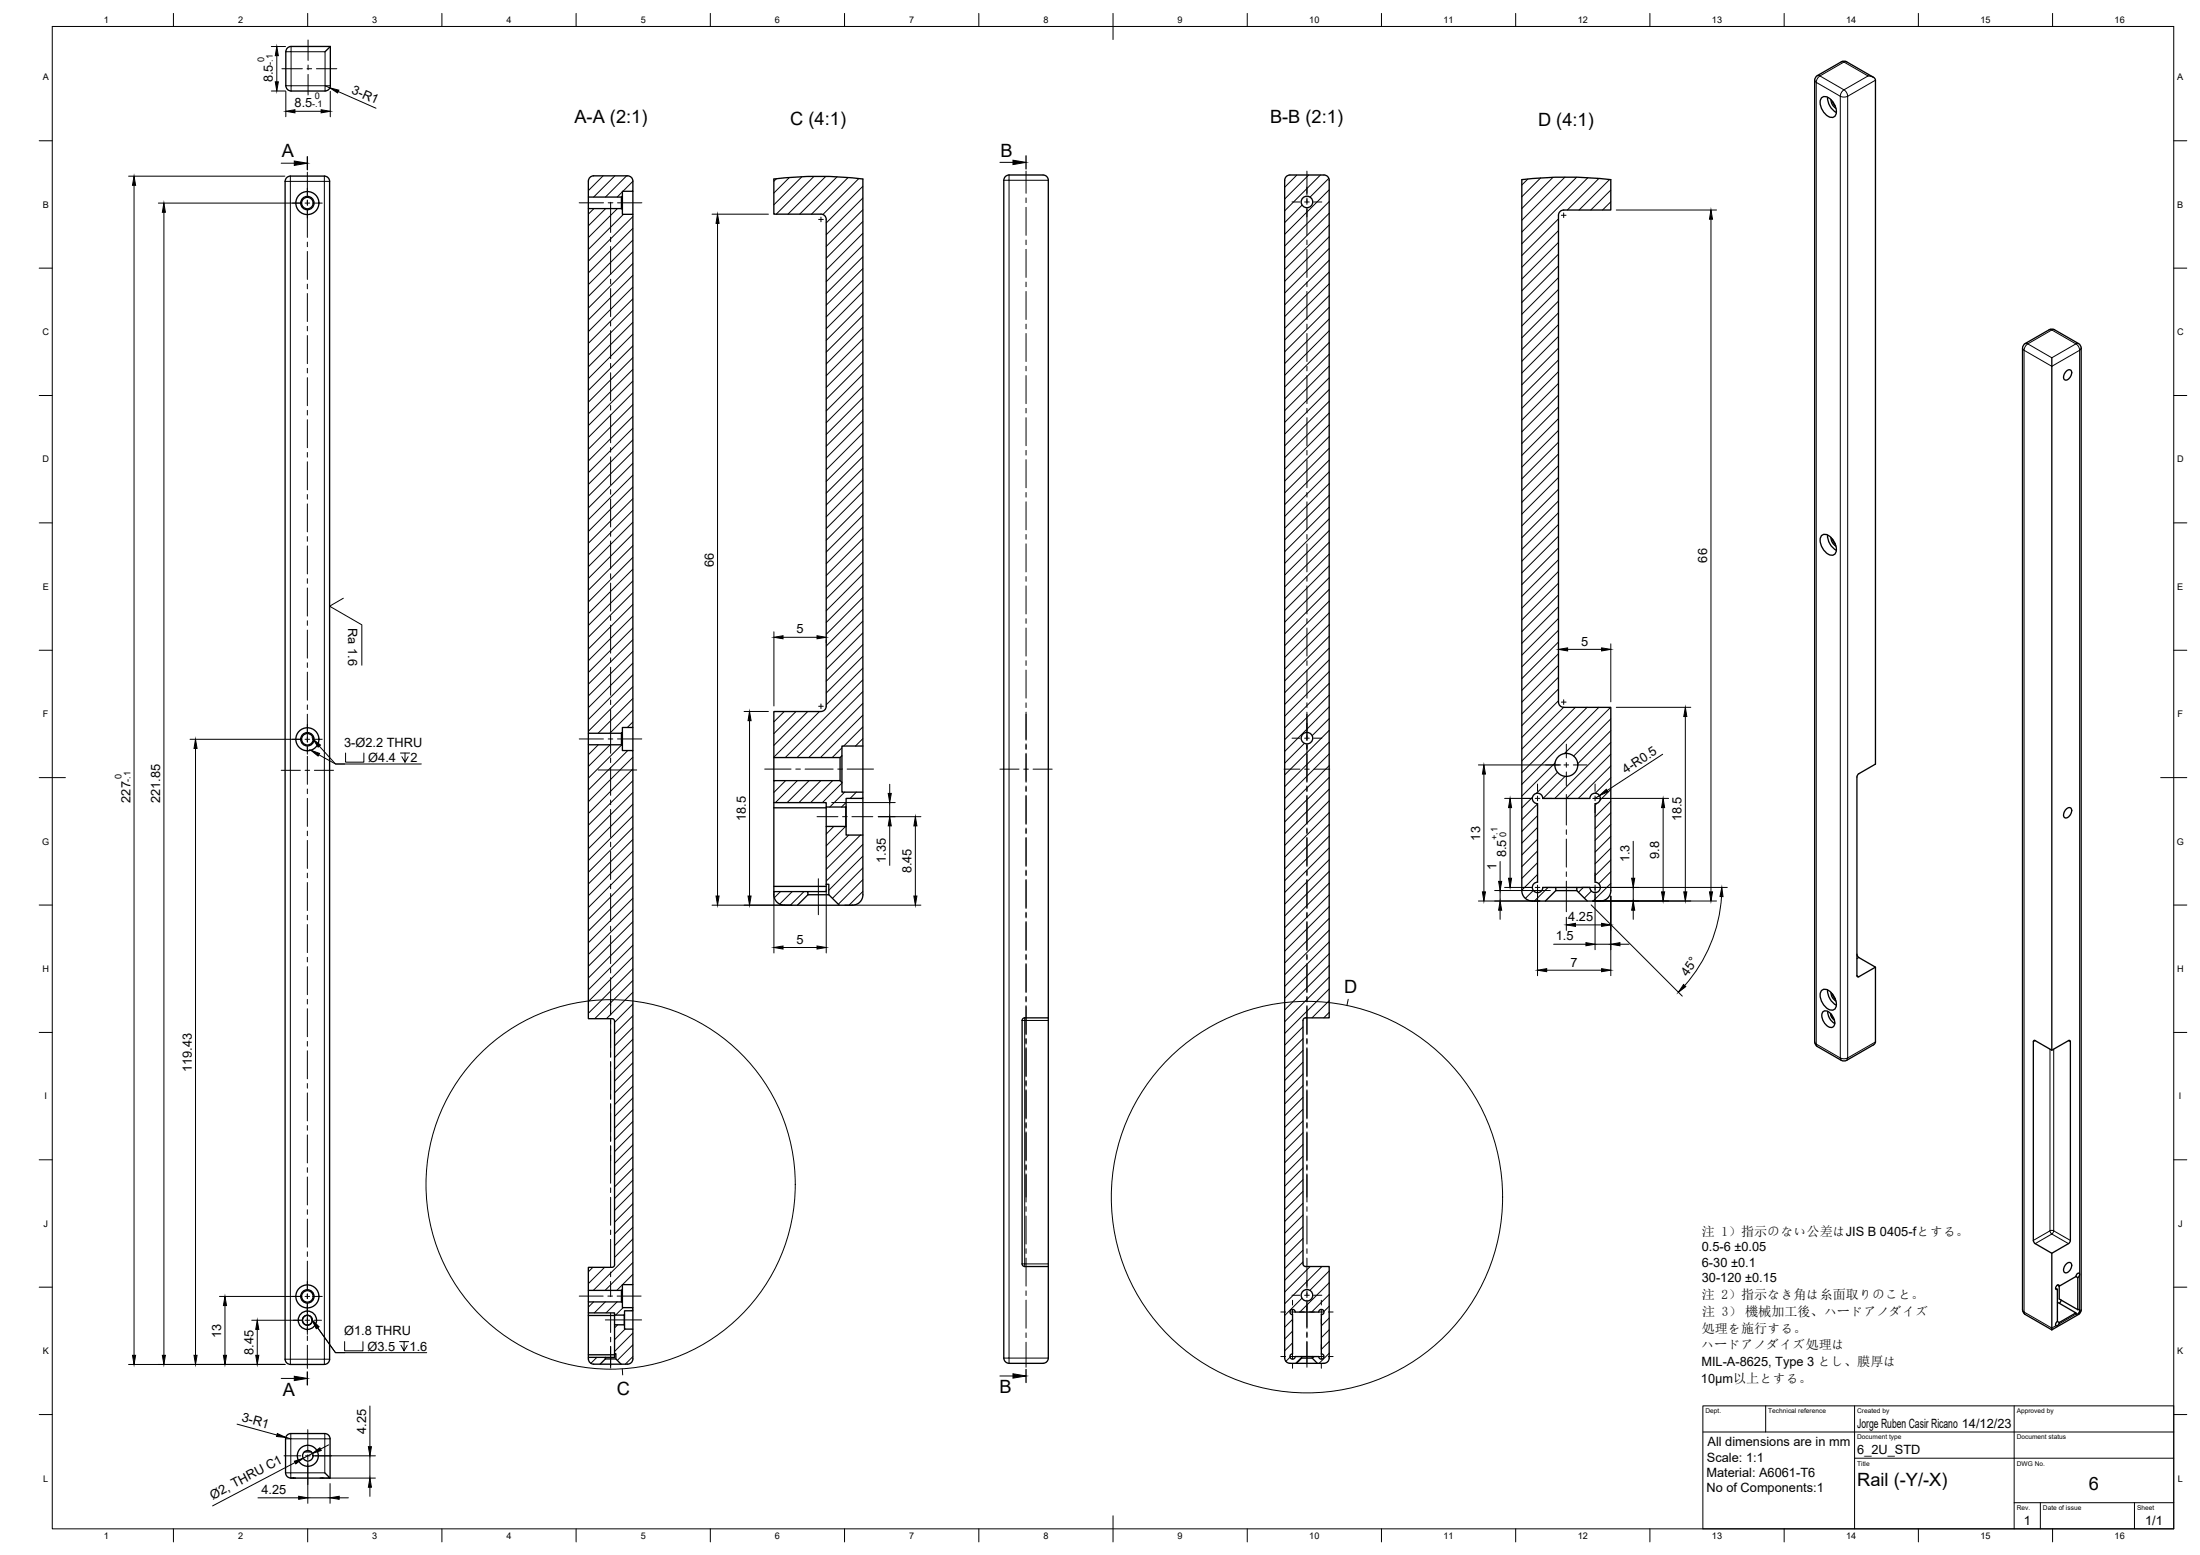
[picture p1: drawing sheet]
<svg xmlns="http://www.w3.org/2000/svg" width="841mm" height="594mm" viewBox="0 0 841 594" stroke-linecap="round" stroke-linejoin="round" font-family="sans-serif">
<!-- layer: Visible -->
<g fill="none" stroke="#000" stroke-width=".51">
<path d="M109.9 18.3l1.4-.5h15v14.9l-.6 1.5-1.4 .6-13-.1-1.4-.5-.6-1.4v-13zM126.3 17.8l-2 2M696.3 37.4a2.99 2.99 0 0 1 4.4 1.5 4.9 4.9 0 0 1 .8 5.5 2.99 2.99 0 0 1-4.3-1.5 4.9 4.9 0 0 1-.9-5.5zM698.6 37.2a6.7 6.7 0 0 0 3.4 5.8M699.9 38.1a3.9 3.9 0 0 0 2 3.3M700.5 38.7l1.1 1.9M714.1 29l1.5 .2a1.74 1.74 0 0 1 1.4 1.4v261.3l-6.4 3.7-.7 1.2v76l.4 .5 6.7-3.8-6.4-3.7-.7-1.2M716.1 29.5l-10.2-5.9-1.2-.2-10 5.5-.6 .6-.4 1.1v367.5l.2 .8 .8 .9 9.6 5.5 1.6-.2 10.2-5.9 .8-.8 .1-28.9M109 69.3v450M111 67.3h13M111 67.3l-1.4 .6-.6 1.4M124 67.3l1.4 .6 .6 1.4v450l-.6 1.4-1.4 .6"/>
<path d="M224.9 79.7h12.7l.3 .3v1.9h4v196h-4v1.9l-.3 .3h-12.7zM224.9 69.2v6.1h12.7M224.9 75.3v4.4M226.9 67.2h13M226.9 67.2l-1.4 .6-.6 1.4M237.6 75.3v4.4M237.9 74.9v5.1M239.9 67.2l1 .2 1 1.2v4.5h-4v1.8l-.3 .4M241.9 73.1v8.8M295.8 68.4v13.4l18.6 .1 1.2 .9 .2 1v186l-.5 1.4-1.5 .6h-18v17.6h25.3l.8-.7v-3.7h8M329.9 68.4v273.4M329.9 68.4a141.4 141.4 0 0 0-34 0"/>
<path d="M595.8 82.2v186l.6 1.4 1.4 .6h18v70a4 4 0 0 1-4 4h-5l-4-4v-1.2h5M595.8 82.2l.6-1.4 1.4-.6h18v-11.6a149.7 149.7 0 0 0-34 0v271.6a4 4 0 0 0 4 4h5l4-4v-1.2h-5M774.2 131.3l10-5.6 1.2 .3 9.2 5.3M774.2 131.3l-.6 .5-.4 1.2v367.4l.4 1.2 .6 .6 10.2 5.9M784.4 136.7v264.5M794.6 131.3l.8 .9 .2 .8v367.4l-.4 1.2-.6 .6-10.2 5.9M790 141.7a1.11 1.11 0 0 1 1.5-.4 1.11 1.11 0 0 1 .4 1.6 2.44 2.44 0 0 1-2.6 2.2 2.44 2.44 0 0 1 .7-3.4zM696.3 204.6a2.99 2.99 0 0 1 4.4 1.6 4.9 4.9 0 0 1 .8 5.4 2.99 2.99 0 0 1-4.3-1.5 4.9 4.9 0 0 1-.9-5.5zM698.6 204.4a6.7 6.7 0 0 0 3.4 5.8M699.9 205.3a3.9 3.9 0 0 0 2 3.3M700.5 206l1.1 1.9M237.9 279.8v5.1"/>
<path d="M241.9 277.9v8.8M224.9 284.5h12.7l.3 .4v1.8h4v204.1h-4v1.8l-.3 .4h-12.7v-8.8h9a.97 .97 0 0 0 1-1v-93a.97 .97 0 0 0-1-1h-9zM224.9 280.1v4.4M237.6 280.1v4.4M295.8 289.4v8.8M321.1 289.4v8.8M321.9 288.7v10.2M295.8 306.6v34M295.8 308.6h20M315.8 308.3v7.4M323.3 308.3v7.4M323.4 308.2v7.6"/>
<path d="M329.9 319h-6.5l-.1-3.3h-7.5v22.1M329.9 305h-6.5l-.1 3.3M329.9 302.6h-8v-3.7l-.8-.7h-25.3v8.4h20v1.7h7.5M790 309a1.11 1.11 0 0 1 1.5-.4 1.11 1.11 0 0 1 .4 1.5 2.44 2.44 0 0 1-2.6 2.3 2.44 2.44 0 0 1 .7-3.4zM295.8 338.6h20M315.8 337.8h1v4l4 4h5.1M315.8 337.8v2.8h-7M587.8 337.1v-30.1a2 2 0 0 1-2-2 2 2 0 0 1 2-2 2 2 0 0 1 2 2h18a2 2 0 0 1 2-2 2 2 0 0 1 2 2 2 2 0 0 1-2 2v30.1M587.8 337a2 2 0 0 0-2 2 2 2 0 0 0 2 2 2 2 0 0 0 2-2M594.8 339h8M609.8 337a2 2 0 0 1 2 2 2 2 0 0 1-2 2 2 2 0 0 1-2-2M304.8 345.8h16"/>
<path d="M308.8 341.8v-1.2h-13a4.2 4.2 0 0 0 4 5.2M308.8 341.8l-4 4h-5M308.8 341.8h8M329.9 341.8a4 4 0 0 1-4 4M590.8 344.2h16M594.8 340.2h8M696.3 378.4a2.99 2.99 0 0 1 4.4 1.6 4.9 4.9 0 0 1 .8 5.4 2.99 2.99 0 0 1-4.3-1.5 4.9 4.9 0 0 1-.9-5.5zM698.6 378.2a6.7 6.7 0 0 0 3.4 5.8M699.9 379.1a3.9 3.9 0 0 0 2 3.3M700.5 379.8l1.1 1.9M400.7 388.9v-320l-.2-1.1-1.2-.9h-13.5l-1.5 .5-.6 1.5 .1 449.9 .2 1.1 .7 .7 1 .3 13-.1 1.1-.2 .7-.7 .2-1.1v-34.9M400.7 388.9v95"/>
<path d="M400.7 388.9l-9-.1a1.01 1.01 0 0 0-1 1.1v93a1.01 1.01 0 0 0 1 1h9M499.1 388.9h9v-320l-.6-1.5-1.4-.5h-13l-1.4 .5-.6 1.5 .1 450.5 .5 .9 .9 .5 3 .1 2-2v-.6h-2.5a1 1 0 0 1-1 .9 1 1 0 0 1-1-1 1 1 0 0 1 1-1v-14.9a1.01 1.01 0 0 1-1-1.1 1.01 1.01 0 0 1 1-1 1.01 1.01 0 0 1 1 1.1h9a1.01 1.01 0 0 1 1-1.1 1.01 1.01 0 0 1 1 1 1.01 1.01 0 0 1-1 1.1v15a1 1 0 0 1 1 1 1 1 0 0 1-1 1 1 1 0 0 1-1-1.1l-2.5 .1M499.1 388.8a1.01 1.01 0 0 0-1 1.1v93a1.01 1.01 0 0 0 1 1M697 386.5a3 3 0 0 1 3.8 2.2l.5 1.4a1.72 1.72 0 0 1-.6 2.3 1.72 1.72 0 0 1-2.4-.6 4.3 4.3 0 0 1-1.3-5.3zM698.7 386.4a5.4 5.4 0 0 0 2.7 4.6M699.8 387.2a2.96 2.96 0 0 0 1.4 2.4M699.9 387.3l.3 1 1 1.2M777.5 397.5l6.9 3.7 6.4-3.7h.5l.2 .5v75.9l-.7 1.2-6.4 3.7-6.4-3.7-.7-1.2v-75.9zM784.4 478.8v29.3M224.9 497.4h12.7l.3 .3v1.9h4v1.2h-3.2v1.6h-3.8v-.8h-10zM224.9 493v4.4M237.6 493v4.4"/>
<path d="M237.9 492.6v5.1M241.9 490.8v8.8M499.1 483.9h9v35.5l-.6 .9-.8 .5-3.1 .1-2-2v-.6M785.8 492.2l.7 .4M786.5 497.5l7.1 4.1-6.4 3.7-.7-.5M786.5 492.6v12.2M786.5 491l.7 .4M787.2 491.4v4.9l7.1 4.1M787.2 491.4v-.3a.94 .94 0 0 0-1.2 .4 .94 .94 0 0 0 .2 1.2l.3-.1M787.9 496.7l-.7 1.2M790 482.8a1.11 1.11 0 0 1 1.5-.4 1.11 1.11 0 0 1 .4 1.5 2.44 2.44 0 0 1-2.6 2.3 2.44 2.44 0 0 1 .7-3.4zM793.6 487.7l-6.4 3.7"/>
<path d="M793.6 487.7l.7 .4M793.6 487.7l.4-1 .8-.3 .2 .8-.7 .9M794.3 488.1v12.3M109 519.3l.6 1.4 1.4 .6M224.9 519.2v-.6h6.5v.6M224.9 501.6v17M224.9 502.6h10M224.9 517.6h10M224.9 519.2l.6 1.4 1.4 .6M231.4 519.2l-2 2h-2.5M231.4 519.2h4M234.9 517.2h.5v2l2 2h2.5"/>
<path d="M234.9 517.2v-11.1h3.8v1.7h3.2v11.9l-1 1.2-1 .3M234.9 517.2v1.4h-3.5M234.9 502.4v3.7M238.7 502.4v3.7M238.7 502.4v3.8M241.9 500.8v7M497.6 518.9h4M497.6 518.3h4M786.5 504.8l-.6 .9 .1 .8M787.2 505.2a1.18 1.18 0 0 1-1.3 1.3M793.6 501.6l.1 .4M794.3 500.3a.64 .64 0 0 1 .7 .5 .64 .64 0 0 1-.3 .7l-.5 .5h-.5"/>
<path d="M111 521.3h13M229.4 521.2h8M495.6 520.9h8M116.3 554.7h2.7M111.2 564.7l-1.4-.6-.6-1.4v-13l.3-1 .7-.7 1-.3h13l1.4 .6 .6 1.4v15M111.4 564.7h.8M112.2 564.7h.8M112.2 564.7h.1M122.4 564.7h1.6M123.2 564.7h.1M124.2 562.7l2 2h-15"/>
<circle cx="117.5" cy="77.6" r="2.55"/>
<circle cx="117.5" cy="77.6" r="4.4"/>
<circle cx="117.5" cy="77.6" r="2.2"/>
<circle cx="499.6" cy="77.2" r="2.2"/>
<circle cx="117.5" cy="282.4" r="2.55"/>
<circle cx="117.5" cy="282.4" r="4.4"/>
<circle cx="117.5" cy="282.4" r="2.2"/>
<circle cx="499.6" cy="282" r="2.2"/>
<circle cx="598.8" cy="292.2" r="4.4"/>
<circle cx="117.5" cy="495.3" r="2.55"/>
<circle cx="117.5" cy="495.3" r="4.4"/>
<circle cx="117.5" cy="495.3" r="2.2"/>
<circle cx="499.6" cy="494.9" r="2.2"/>
<circle cx="117.5" cy="504.4" r="3.5"/>
<circle cx="117.5" cy="504.4" r="1.85"/>
<circle cx="117.5" cy="504.4" r="1.92"/>
<circle cx="117.7" cy="556.2" r="2"/>
<circle cx="117.7" cy="556.2" r="4"/>
</g>
<!-- layer: Visible Narrow -->
<g fill="none" stroke="#000" stroke-width=".38">
<path d="M111.3 17.8v2h-2M109.3 32.8h2v-13h13v13h-13v2M126.3 32.8h-2v2M694.7 28.9l1 .1-1 1.1-.4 1.3-.6-.8M703.5 36.8l1.4 .3 1.4-.3M703.5 36.8l-9.2-5.3v367.4M703.5 36.8v367.4M703.9 23.6l1 .1M704.9 23.7l9.2 5.3-9.2 5.3M704.9 23.7l-9.2 5.3 9.2 5.3M704.9 34.3l1 1.1 .4 1.4M704.9 34.3l-1 1.1-.4 1.4"/>
<path d="M705.9 23.6l-1 .1M706.3 36.8v367.4M717 30.6l-10.7 6.2M111 67.3v2h-2M124 67.3v452h2M126 69.3h-15v450h-2M385.7 66.9v2h-2M400.7 68.9h-15v450h-2M773.2 133l.6 .8M773.8 133.8v367.5M773.8 133.8l10.6 6.1 10.6-6.1M774.2 131.3l1 .1-1 1-.4 1.4"/>
<path d="M775.2 131.4l9.2-5.3 9.2 5.3-9.2 5.3zM783.4 126l1 .1M785.4 126l-1 .1M794.6 131.3l-1 .1 1 1 .4 1.4M795 133.8v367.5M795.6 133l-.6 .8M709.9 372.8l.7 .4M710.6 365.8l-.7 .4M390.7 389.9h1v93M391.7 388.9v1h9M693.7 398.1l.6 .8M694.3 398.9l9.2 5.3"/>
<path d="M694.3 398.9l.4 .9M717 398.1l-10.7 6.1M778 397.6l-.7 .4M790.7 397.6l.8 .4M703.5 404.2l1.4 .3 1.4-.3M703.5 404.2l.4 .9M706.3 404.2l-.4 .9M783.7 400.8v69.4M785.1 400.8v69.4M783.7 470.2l.7 1.2M783.7 470.2h1.4M783.7 470.2l-6.4 3.7"/>
<path d="M784.4 471.5l6.3 3.6M784.4 471.5l-6.4 3.6M785.1 470.2l6.4 3.7M785.1 470.2l-.7 1.2M390.7 482.9h1M391.7 482.9v1M391.7 482.9h9M400.7 518.9h-15v2M773.2 500.4l.6 .8M773.8 501.3l10.6 6.1 1.5-.9M773.8 501.2l.4 1M793.7 502l-6.6 3.8"/>
<path d="M795 501.3h-.1M795 501.2l-.4 1M795.6 500.4l-.6 .8M111 521.3v-2h13v2M111.2 547.7v2h13v13h-13v-13h-2M124.2 547.7v2h2M109.2 562.7h2v2"/>
</g>
<!-- layer: BORDER -->
<g fill="none" stroke="#000" stroke-width=".38">
<path d="M20 10.1h811v574h-811zM66.3 5.1v5M117.6 5.1v5M168.9 5.1v5M220.2 5.1v5M271.5 5.1v5M322.9 5.1v5M374.2 5.1v5M425.5 5.1v10M476.8 5.1v5M528.1 5.1v5M579.4 5.1v5"/>
<path d="M630.7 5.1v5M682.1 5.1v5M733.4 5.1v5M784.7 5.1v5M15 53.8h5M831 53.8h5M15 102.4h5M831 102.4h5M15 151.1h5M831 151.1h5M15 199.8h5M831 199.8h5"/>
<path d="M15 248.4h5M831 248.4h5M15 297.1h10M826 297.1h10M15 345.8h5M831 345.8h5M15 394.4h5M831 394.4h5M15 443.1h5M831 443.1h5M15 491.8h5M831 491.8h5"/>
<path d="M15 540.4h5M831 540.4h5M425.5 579.1v10M66.3 584.1v5M117.6 584.1v5M168.9 584.1v5M220.2 584.1v5M271.5 584.1v5M322.9 584.1v5M374.2 584.1v5M476.8 584.1v5M528.1 584.1v5"/>
<path d="M579.4 584.1v5M630.7 584.1v5M682.1 584.1v5M733.4 584.1v5M784.7 584.1v5"/>
</g>
<!-- layer: TITLEBLOCK -->
<path d="M651 537.1h180v47h-180zM675 537.1v10M709 537.1v47M770 537.1v47M651 547.1h180M709 557.1h122M770 574.1h61M780 574.1v10M816 574.1v10" fill="none" stroke="#000" stroke-width=".38"/>
<!-- layer: Smart Centers -->
<g fill="none" stroke="#000" stroke-width=".38">
<path d="M117.8 15.3v7.8M107.8 26.3h7.8M117.4 26.3h1.7M117.8 24.9v1.8M117.8 28.4v7.9M120.9 26.3h7.9M111.8 77.6h3M116.6 77.6h1.8M117.5 65.8v9.1M117.5 76.4v2.1M117.5 80v10.7M120.2 77.6h3"/>
<path d="M221.4 77.5h9.3M232.5 77.5h1.8M233.4 77.3v11.5M236.1 77.5h9.3M392.2 65.4v8.4M392.2 75.6v1.8M392.2 79.2v10.7M493.9 77.2h3.1M498.7 77.2h1.8M499.6 65.4v9.1M499.6 75.6v2.5M499.6 79.2v10.7"/>
<path d="M502.3 77.2h3M117.5 92.5v1.8M117.5 96.1v10.7M233.4 90.6v1.8M233.4 94.2v10.7M312.9 83.8h1.8M313.8 82.9v1.8M392.2 91.7v1.8M392.2 95.3v10.7M499.6 91.7v1.8M499.6 95.3v10.7M596.9 82.2h1.8"/>
<path d="M597.8 81.4v1.7M117.5 108.6v1.8M117.5 112.1v10.7M233.4 106.7v1.8M233.4 110.3v10.7M392.2 107.8v1.8M392.2 111.4v10.7M499.6 107.8v1.8M499.6 111.4v10.7M117.5 124.6v1.8M117.5 128.2v10.7M233.4 122.8v1.7"/>
<path d="M233.4 126.3v10.7M233.4 138.8v1.8M392.2 123.8v1.8M392.2 127.4v10.7M392.2 139.9v1.8M499.6 123.8v1.8M499.6 127.4v10.7M499.6 139.9v1.8M117.5 140.7v1.8M117.5 144.3v10.7M117.5 156.8v1.8M233.4 142.4v10.7"/>
<path d="M233.4 154.9v1.8M233.4 158.5v10.7M392.2 143.5v10.7M392.2 156v1.8M392.2 159.6v10.7M499.6 143.5v10.7M499.6 156v1.8M499.6 159.6v10.7M117.5 160.4v10.7M117.5 172.9v1.7M117.5 176.4v10.7M233.4 171v1.8"/>
<path d="M233.4 174.5v10.8M392.2 172.1v1.8M392.2 175.6v10.7M499.6 172.1v1.8M499.6 175.6v10.7M117.5 188.9v1.8M117.5 192.5v10.7M233.4 187v1.8M233.4 190.6v10.7M392.2 188.1v1.8M392.2 191.7v10.7M499.6 188.1v1.8"/>
<path d="M499.6 191.7v10.7M117.5 205v1.8M117.5 208.6v10.7M233.4 203.1v1.8M233.4 206.7v10.7M233.4 219.2v1.8M392.2 204.2v1.8M392.2 207.8v10.7M499.6 204.2v1.8M499.6 207.8v10.7M117.5 221.1v1.8M117.5 224.6v10.8"/>
<path d="M117.5 237.1v1.8M233.4 222.8v10.7M233.4 235.3v1.7M233.4 238.8v10.7M392.2 220.3v1.8M392.2 223.9v10.7M392.2 236.4v1.7M392.2 239.9v10.7M499.6 220.3v1.8M499.6 223.9v10.7M499.6 236.4v1.7M499.6 239.9v10.7"/>
<path d="M117.5 240.7v10.7M117.5 253.2v1.8M117.5 256.8v10.7M233.4 251.3v1.8M233.4 254.9v10.7M392.2 252.4v1.8M392.2 256v10.7M499.6 252.4v1.8M499.6 256v10.7M117.5 269.3v1.8M117.5 272.9v10.7M233.4 267.4v1.8"/>
<path d="M233.4 271v16.8M312.9 269.8h1.8M313.8 268.9v1.8M392.2 268.5v1.8M392.2 272.1v10.7M499.6 268.5v1.8M499.6 272.1v10.8M596.9 268.2h1.8M597.8 267.3v1.8M107.5 294.3h7.3M111.8 282.4h3M116.6 282.4h1.8"/>
<path d="M116.6 294.3h1.8M117.5 285.1v3M117.5 288.9v10.7M120.2 282.4h3M120.2 294.3h7.3M221.4 282.3h9.3M228.7 294.2h14.7M232.5 282.3h1.8M233.4 289.6v1.8M233.4 293.2v10.7M236.1 282.3h9.2M292.3 293.8h10.1"/>
<path d="M304.2 293.8h1.8M307.8 293.8h10.7M320.3 293.8h1.8M323.8 293.8h10.1M382.2 293.8h7.4M391.4 293.8h1.7M392.2 284.2v2.2M392.2 287.8v11.1M394.9 293.8h7.3M490.9 293.8h6.1M493.9 282h3.1M498.7 282h1.8"/>
<path d="M498.7 293.8h1.8M499.6 284.2v14.7M502.3 282h3M502.3 293.8h6.1M587.8 299.5v2.9M590.9 292.2h5.2M597.9 292.2h1.8M598.8 284.3v5.3M598.8 291.4v1.7M598.8 294.9v5.2M601.5 292.2h5.2M609.8 299.5v2.9"/>
<path d="M117.5 301.4v1.8M117.5 305v10.7M117.5 317.5v1.8M233.4 305.6v1.8M233.4 309.2v10.7M312.3 312h8M322.1 312h1.8M325.7 312h8M392.2 300.3v2.1M392.2 303.8v11.1M392.2 316.3v2.2M392.2 319.9v11.1"/>
<path d="M499.6 300.3v2.1M499.6 303.8v11.1M499.6 316.3v2.2M499.6 319.9v11.1M582.3 305h2.8M586.9 305h1.8M587.8 304.1v1.8M587.8 307.7v2.8M590.5 305h2.8M598.8 303.5v11.7M598.8 317v1.8M604.3 305h2.8"/>
<path d="M608.9 305h1.8M609.8 304.1v1.8M609.8 307.7v2.8M612.5 305h2.8M117.5 321.1v10.7M117.5 333.6v1.8M117.5 337.2v10.7M233.4 321.7v1.8M233.4 325.3v10.7M233.4 337.8v1.8M312.8 335.7v13.8M392.2 332.4v2.2"/>
<path d="M392.2 336v11.1M499.6 332.4v2.2M499.6 336v11.1M582.3 339h2.8M586.9 339h1.8M587.8 333.5v2.9M587.8 338.1v1.8M590.5 339h2.8M598.8 320.6v10.7M598.8 333.1v1.7M598.8 336.6v11.7M604.3 339h2.8"/>
<path d="M608.9 339h1.8M609.8 333.5v2.9M609.8 338.1v1.8M612.5 339h2.8M117.5 349.6v1.8M117.5 353.2v10.7M233.4 341.4v10.7M233.4 353.9v1.8M233.4 357.4v10.7M392.2 348.5v2.2M392.2 352.1v11M499.6 348.5v2.2"/>
<path d="M499.6 352.1v11M587.8 341.7v2.8M609.8 341.7v2.8M117.5 365.7v1.8M117.5 369.3v10.7M233.4 369.9v1.8M233.4 373.5v14.3M392.2 364.6v2.1M392.2 368.1v11.1M499.6 364.6v2.1M499.6 368.1v11.1M117.5 381.8v1.8"/>
<path d="M117.5 385.4v10.7M117.5 397.9v1.8M233.4 389.5v14.4M392.2 380.6v2.2M392.2 384.2v11.1M392.2 396.7v2.2M499.6 380.6v2.2M499.6 384.2v11.1M499.6 396.7v2.2M117.5 401.4v10.8M117.5 413.9v1.8M117.5 417.5v10.7"/>
<path d="M233.4 405.6v14.3M392.2 400.3v11.1M392.2 412.8v2.1M392.2 416.4v11.1M499.6 400.3v11.1M499.6 412.8v2.1M499.6 416.4v11.1M117.5 430v1.8M117.5 433.6v10.7M233.4 421.7v14.3M233.4 437.8v14.2M392.2 428.9v2.1"/>
<path d="M392.2 432.4v11.1M499.6 428.9v2.1M499.6 432.4v11.1M117.5 446.1v1.8M117.5 449.7v10.7M233.4 453.8v1.8M233.4 457.4v10.7M392.2 444.9v2.2M392.2 448.5v10.7M499.6 444.9v2.2M499.6 448.5v10.7M117.5 462.2v1.7"/>
<path d="M117.5 465.7v10.8M117.5 478.2v1.8M233.4 469.9v1.8M233.4 473.5v10.7M392.2 461v1.8M392.2 464.6v10.7M392.2 477.1v1.8M499.6 461v1.8M499.6 464.6v10.7M499.6 477.1v1.8M111.8 495.3h3M116.6 495.3h1.8"/>
<path d="M117.5 481.8v10.8M117.5 494.3v1.9M117.5 497.9v11.9M120.2 495.3h3M221.4 495.2h9.2M232.4 495.2h1.7M233.4 486v1.8M233.4 489.6v5.8M235.9 495.2h9.2M392.2 480.6v10.8M392.2 493.2v1.7M392.2 496.7v10.7"/>
<path d="M493.9 494.8h3.1M494.1 496.8v1.8M498.7 494.8h1.8M499.6 480.6v11.6M499.6 493.2v2.5M499.6 496.7v10.7M502.3 494.8h3M505.1 496.8v1.8M112.1 504.4h2.7M116.6 504.4h1.8M117.5 510.4v1.8M117.5 514v8.8"/>
<path d="M120.2 504.4h2.7M231.4 504.3h13.9M233.4 501.7v7.4M233.4 510.9v1.7M233.4 514.4v8.3M392.2 509.2v1.8M392.2 512.8v9.5M489.6 501.2h1.8M489.6 518.3h1.8M493.2 501.2h1.8M493.2 518.3h1.8M494.1 500.4v1.8"/>
<path d="M494.1 503.9v1.8M494.1 513.8v1.8M494.1 517.3v1.8M496.8 501.2h1.8M496.8 518.3h1.8M499.6 508.9v2.1M499.6 512.4v9.9M500.6 501.2h1.8M500.6 518.3h1.8M504.2 501.2h1.8M504.2 518.3h1.8M505.1 500.4v1.8"/>
<path d="M505.1 503.9v1.8M505.1 513.8v1.8M505.1 517.3v1.8M507.8 501.2h1.8M507.8 518.3h1.8M494.1 520.9v1.8M505.1 520.9v1.8M108.6 556.2h6.4M116.8 556.2h1.8M117.7 546.2v7.8M117.7 555.8v1.8M117.7 559.4v7.8"/>
<path d="M120.4 556.2h6.4"/>
</g>
<!-- layer: Hatching -->
<g fill="none" stroke="#000" stroke-width=".38">
<path d="M227.1 79.7l-2.2 2.1M230.6 67.2l-5.7 5.6M231.5 79.7l-6.6 6.6M235.1 67.2l-8.2 8.1M236 79.7l-11.1 11.1M237.9 73.3l-2 2M239.5 67.2l-8 8.1M241.9 69.3l-3.8 3.8M296.8 68.3l-1 1M301.8 67.8l-6 5.9M306.6 67.5l-10.8 10.7M311.2 67.4l-14.5 14.4"/>
<path d="M315.7 67.4l-14.5 14.4M320 67.6l-14.3 14.2M324.2 67.8l-14 14M328.3 68.2l-13.7 13.8M329.8 71.2l-14 14M329.8 75.7l-14 14M495.8 66.9l-4.7 4.6M497.8 78.4l-6.7 6.6M500.3 66.9l-9.2 9.1M504.8 66.9l-13.7 13.6M508 68.1l-7.2 7.2M508.1 77l-17 17"/>
<path d="M508.1 72.5l-17 17M584.1 68.4l-2.3 2.3M589 68l-7.2 7.2M593.7 67.7l-11.9 12M598.3 67.7l-16.5 16.5M602.7 67.7l-20.9 20.9M607 67.9l-25.2 25.2M611.2 68.2l-12 12M615.3 68.6l-11.6 11.6M615.8 72.6l-7.7 7.6M615.8 77.1l-3.2 3.1M238.3 81.9l-13.4 13.4"/>
<path d="M241.9 82.8l-17 17M241.9 87.3l-17 17M241.9 91.8l-17 16.9M241.9 96.2l-17 17M329.8 80.2l-14 14M329.8 84.6l-14 14.1M329.8 89.1l-14 14M329.8 93.6l-14 14M329.8 98.1l-14 14M508.1 99.4l-17 17.1M508.1 94.9l-17 17M508.1 90.5l-17 17"/>
<path d="M508.1 86l-17 17M508.1 81.5l-17 17M595.8 97.1l-14 14M595.8 92.6l-14 14M595.8 88.1l-14 14M595.8 83.6l-14 14M241.9 100.7l-17 17M241.9 105.2l-17 17M241.9 109.7l-17 17M241.9 114.2l-17 17M241.9 118.7l-17 17M329.8 102.6l-14 14"/>
<path d="M329.8 107.1l-14 14M329.8 111.6l-14 14M329.8 116.1l-14 14M508.1 117.4l-17 17M508.1 112.9l-17 17M508.1 108.4l-17 17M508.1 103.9l-17 17M595.8 119.5l-14 14.1M595.8 115.1l-14 14M595.8 110.6l-14 14M595.8 101.6l-14 14M595.8 106.1l-14 14"/>
<path d="M241.9 123.2l-17 17M241.9 127.7l-17 17M241.9 132.2l-17 17M241.9 136.6l-17 17M329.8 125.1l-14 14M329.8 129.6l-14 13.9M329.8 134l-14 14M329.8 120.6l-14 14M329.8 138.5l-14 14M508.1 139.9l-17 17M508.1 135.4l-17 17M508.1 130.9l-17 17"/>
<path d="M508.1 126.4l-17 17M508.1 121.9l-17 17M595.8 137.5l-14 14M595.8 133l-14 14M595.8 124l-14 14M595.8 128.5l-14 14M241.9 141.1l-17 17M241.9 145.6l-17 17M241.9 150.1l-17 17M241.9 154.6l-17 17M241.9 159.1l-17 17M329.8 143l-14 14"/>
<path d="M329.8 147.5l-14 14M329.8 152l-14 14M329.8 156.5l-14 14M508.1 153.3l-17 17M508.1 157.8l-17 17M508.1 148.8l-17 17M508.1 144.3l-17 17M595.8 159.9l-14 14.1M595.8 155.5l-14 14M595.8 146.5l-14 14M595.8 142l-14 14M595.8 151l-14 14"/>
<path d="M241.9 163.6l-17 17M241.9 168.1l-17 17M241.9 172.6l-17 17M241.9 177.1l-17 16.9M329.8 165.5l-14 14M329.8 170l-14 14M329.8 174.4l-14 14M329.8 161l-14 14M329.8 178.9l-14 14M508.1 175.8l-17 17M508.1 171.3l-17 17M508.1 166.8l-17 17"/>
<path d="M508.1 162.3l-17 17M595.8 177.9l-14 14M595.8 173.4l-14 14M595.8 164.4l-14 14M595.8 168.9l-14 14M241.9 181.5l-17 17M241.9 186l-17 17M241.9 190.5l-17 17M241.9 195l-17 17M241.9 199.5l-17 17M329.8 187.9l-14 14M329.8 192.4l-14 14"/>
<path d="M329.8 196.9l-14 14M329.8 183.4l-14 14M508.1 198.2l-17 17M508.1 193.7l-17 17M508.1 189.2l-17 17M508.1 184.8l-17 17M508.1 180.3l-17 17M595.8 195.9l-14 14M595.8 186.9l-14 14M595.8 182.4l-14 14M595.8 191.4l-14 14M241.9 204l-17 17"/>
<path d="M241.9 208.5l-17 17M241.9 213l-17 17M241.9 217.5l-17 17M329.8 205.9l-14 14M329.8 210.4l-14 14M329.8 214.9l-14 13.9M329.8 201.4l-14 14M329.8 219.3l-14 14.1M508.1 216.2l-17 17M508.1 211.7l-17 17M508.1 207.2l-17 17M508.1 202.7l-17 17"/>
<path d="M595.8 218.3l-14 14M595.8 209.4l-14 13.9M595.8 204.9l-14 14M595.8 200.4l-14 14M595.8 213.8l-14 14M241.9 221.9l-17 17.1M241.9 226.5l-17 17M241.9 230.9l-17 17M241.9 235.4l-17 17M241.9 239.9l-17 17M329.8 228.3l-14 14M329.8 232.8l-14 14"/>
<path d="M329.8 237.3l-14 14M329.8 223.8l-14 14M508.1 238.6l-17 17M508.1 234.1l-17 17M508.1 229.7l-17 16.9M508.1 225.2l-17 17M508.1 220.7l-17 17M595.8 236.3l-14 14M595.8 231.8l-14 14M595.8 227.3l-14 14M595.8 222.8l-14 14M241.9 244.4l-17 17"/>
<path d="M241.9 248.9l-17 17M241.9 253.4l-17 17M241.9 257.9l-17 17M329.8 250.8l-14 14M329.8 255.3l-14 14M329.8 259.8l-29.6 29.6M329.8 246.3l-14 14M329.8 241.8l-14 14M508.1 256.6l-17 17M508.1 252.1l-17 17M508.1 247.6l-17 17M508.1 243.1l-17 17"/>
<path d="M595.8 258.7l-14 14M595.8 249.8l-14 14M595.8 245.3l-14 14M595.8 240.8l-14 14M595.8 254.2l-14 14M241.9 262.4l-17 17M241.9 266.9l-13.2 13.2M241.9 271.3l-8.7 8.8M241.9 275.8l-2.1 2.1M299.8 271.8l-4 4M304.3 271.8l-8.5 8.5M308.8 271.8l-13 13"/>
<path d="M313.3 271.8l-17.5 17.5M329.8 273.2l-16.2 16.2M329.8 277.7l-7.3 7.3M329.8 268.7l-20.6 20.7M329.8 264.2l-25.1 25.2M508.1 279l-17 17.1M508.1 274.5l-6.5 6.6M508.1 270.1l-17 17M508.1 265.6l-17 17M508.1 261.1l-17 17M595.8 267.7l-14 14M595.8 263.2l-14 14"/>
<path d="M597.7 270.2l-15.9 16M602.2 270.2l-20.4 20.5M606.7 270.2l-24.9 25M611.2 270.2l-29.4 29.5M615.7 270.2l-17.7 17.7M615.8 279.1l-12.7 12.7M615.8 274.7l-14.2 14.2M228.7 284.5l-3.8 3.8M233.2 284.5l-8.3 8.3M237.6 284.6l-12.7 12.7M240 286.7l-15.1 15.1M241.9 289.3l-17 17"/>
<path d="M241.9 293.8l-17 17M241.9 298.3l-17 17M295.9 298.2l-.1 .1M300.4 298.2l-4.6 4.5M304.8 298.2l-8.4 8.4M309.3 298.2l-8.4 8.4M313.8 298.2l-8.4 8.4M318.3 298.2l-8.4 8.4M321.8 285.7l-3.7 3.7M321.8 299.2l-7.4 7.4M329.8 282.2l-2.8 2.8M498.7 284l-7.6 7.5"/>
<path d="M508.1 297l-17 17M508.1 292.5l-17 17M508.1 288l-17 17M508.1 283.5l-17 17M594.4 291.5l-12.6 12.7M595.4 295l-8 8.1M598.3 296.6l-8.4 8.4M615.8 292.6l-12.4 12.4M615.8 288.1l-16.9 16.9M615.8 283.6l-21.4 21.4M615.8 297.1l-5.9 5.9M241.9 302.8l-17 17"/>
<path d="M241.9 307.3l-17 17M241.9 311.8l-17 17M241.9 316.2l-17 17M318.8 315.7l-3 3M322.9 302.6l-5.7 5.7M323.3 315.7l-7.5 7.4M323.4 306.6l-1.7 1.7M324.5 319l-8.7 8.6M327.4 302.6l-2.4 2.4M329 319l-13.2 13.1M329.8 304.7l-.3 .3M508.1 319.5l-17 17"/>
<path d="M508.1 315l-17 17M508.1 310.5l-17 17M508.1 306l-17 17M508.1 301.5l-17 17M585.8 304.6l-4 4.1M587.8 316.1l-6 6M587.8 311.6l-6 6M587.8 307.1l-6 6.1M610.5 306.9l-.7 .7M615.8 310.6l-6 6M615.8 306.1l-6 6M615.8 301.6l-4.1 4.1"/>
<path d="M615.8 319.6l-6 6M615.8 315.1l-6 6M241.9 320.7l-17 17M241.9 325.2l-17 17M241.9 329.7l-17 17M241.9 334.2l-17 17M241.9 338.7l-17 17M329.8 322.6l-14 14M329.8 331.6l-11.6 11.6M329.8 336.1l-9.3 9.4M329.8 327.1l-13 13M508.1 337.4l-17 17"/>
<path d="M508.1 332.9l-17 17M508.1 328.4l-17 17M508.1 323.9l-17 17M587.8 334.1l-6 6M587.8 329.6l-6 6M587.8 320.6l-6 6M587.8 325.1l-6 6M591.8 339l-5.2 5.2M605.3 339l-1.9 1.9M615.8 333l-4.6 4.6M615.8 328.5l-6 6M615.8 324.1l-6 5.9"/>
<path d="M615.8 337.5l-6.8 6.7M241.9 343.2l-17 17M241.9 347.7l-17 17M241.9 352.2l-17 17M241.9 356.7l-17 16.9M298.4 340.6l-2.4 2.4M302.9 340.6l-4.8 4.8M307.3 340.6l-5.1 5.2M329.8 340.6l-5.2 5.2M508.1 359.9l-17 17M508.1 355.4l-17 17M508.1 350.9l-17 17"/>
<path d="M508.1 346.4l-17 17M508.1 341.9l-17 17M586.1 340.2l-3 3M608.4 340.4l-2.7 2.7M241.9 361.1l-17 17M241.9 365.6l-17 17M241.9 370.1l-17 17M241.9 374.6l-14.5 14.6M241.9 379.1l-10 10.1M508.1 377.8l-17 17M508.1 373.3l-17 17M508.1 368.8l-17 17"/>
<path d="M508.1 364.4l-17 17M241.9 383.6l-7 7M241.9 388.1l-7 7M241.9 392.6l-7 7M241.9 397.1l-7 7M498.1 396.8l-7 7M498.1 392.3l-7 7M508.1 386.8l-2 2M508.1 382.3l-6.5 6.5M241.9 401.5l-7 7.1M241.9 406.1l-7 6.9M241.9 410.5l-7 7"/>
<path d="M241.9 415l-7 7M241.9 419.5l-7 7M498.1 419.2l-7 7M498.1 414.8l-7 7M498.1 410.3l-7 7M498.1 405.8l-7 7M498.1 401.3l-7 7M241.9 424l-7 7M241.9 428.5l-7 7M241.9 433l-7 7M241.9 437.5l-7 7M498.1 437.2l-7 7"/>
<path d="M498.1 432.7l-7 7M498.1 428.2l-7 7M498.1 423.7l-7 7M241.9 442l-7 7M241.9 446.5l-7 6.9M241.9 450.9l-7 7M241.9 455.4l-7 7M241.9 459.9l-7 7M498.1 459.7l-7 7M498.1 455.2l-7 7M498.1 450.7l-7 7M498.1 446.2l-7 7"/>
<path d="M498.1 441.7l-7 7M241.9 464.4l-7 7M241.9 468.9l-7 7M241.9 473.4l-7 7M241.9 477.9l-15.1 15.1M498.1 477.6l-7 7M498.1 473.1l-7 7M498.1 468.6l-7 7M498.1 464.2l-7 6.9M226.7 484.2l-1.8 1.7M226.9 497.4l-2 2M231.1 484.2l-6.2 6.2"/>
<path d="M231.4 497.4l-4.2 4.2M235.9 497.4l-4.2 4.2M237.9 490.9l-2.1 2.1M238.2 499.6l-2.8 2.8M241.9 482.4l-10.6 10.6M241.9 486.9l-3.9 3.9M497.7 496l-6.6 6.6M498.1 482.1l-7 7M500.9 483.8l-9.8 9.8M505.4 483.8l-14.3 14.3M508.1 499l-2 2.1M508.1 494.6l-6.7 6.6"/>
<path d="M508.1 490.1l-11.2 11.1M508.1 485.6l-7.4 7.4M228.2 518.6l-2.3 2.3M236.1 506.1l-1.2 1.2M239 507.8l-4.1 4M241.9 500.3l-.4 .5M241.9 509.3l-7 7M241.9 513.8l-5.9 5.9M241.9 518.3l-2.8 2.9M493.2 518.5l-1.6 1.6M494.1 513.1l-3 3M494.1 508.6l-3 2.9"/>
<path d="M494.1 504.1l-3 3M497.6 518.5l-2.3 2.3M502.4 518.3l-.7 .6M508.1 517l-3.8 3.8M508.1 512.5l-3 3M508.1 508l-3 3M508.1 503.5l-3 3"/>
</g>
<!-- layer: Section Lines -->
<path d="M117.5 59.9v4.9M392.2 59.5v5.1M117.5 524.1v5M392.2 523.2v5" fill="none" stroke="#000" stroke-width=".51"/>
<path d="M107.5 62.3h5M382.2 62h5M107.5 526.6h5M382.2 525.7h5" fill="none" stroke="#000" stroke-width=".38"/>
<path d="M112.5 61.5l5 .8-5 .9zM387.2 61.2l5 .8-5 .9zM112.5 525.8l5 .8-5 .8zM387.2 524.8l5 .9-5 .8z" fill="#000" stroke="#000" stroke-width=".38"/>
<!-- layer: FD_Dimensions -->
<g fill="none" stroke="#000" stroke-width=".38">
<path d="M103.7 17.8h5.5M103.7 34.8h5.5M105.8 21.3v10M109.3 34.9v9.7M124.3 32.8l1.8 .8M126.3 34.9v9.7M129.3 35l14.4 6.4M112.8 42.5h10M49.1 67.3h59.8M51.2 70.8v447M60.5 77.6h54.9M62.7 81.1v436.7"/>
<path d="M272.2 81.8h21.6M274.3 85.3v257M617.9 80.2h38.3M654.1 83.7v257M295.8 241.4v28.3M299.3 243.5h13M315.8 244.6v1M595.8 248.2v2M599.3 248.1h13M615.8 246v22.1M284.4 271.8h9.4M286.5 275.3v67"/>
<path d="M617.9 270.2h28.5M644.3 273.7v67M72.6 282.4h42.8M74.7 285.9v231.9M340.1 299.6v3.5M565.2 292.2h31.5M567.3 295.7v45M635.6 288.2l-21.2 13.8M317.9 306.6h24.3M335.7 312h16.3M340.1 306.6v5.4M340.1 315.5v15.1"/>
<path d="M349.9 315.5v26.8M575.2 305h10.5M577.3 308.5v27M609.2 305h28.7M611.4 303.9l-1.6 1.1M635.8 308.5v32.2M315.8 339.9v24.2M573.5 329.1v7.6M575.2 339h10.5M587.8 339.1v33.7M604.9 339h55.4M609.8 339.1v23.7"/>
<path d="M624.4 321.4v14.1M624.4 339v5.2M272.2 345.8h30.5M295.8 340.7v23.4M322.9 345.8h29.1M565.2 344.2h23.5M571.4 340.2h21.3M573.5 340.2v4M573.5 347.7v3.5M598.8 350.4v5M602.3 353.3h10M608.3 345.7l34.8 34.9"/>
<path d="M608.9 344.2h47.3M615.8 342.3v30.5M624.4 347.7v3.5M658.1 342.5a56.6 56.6 0 0 1-14.1 34M299.3 362h13M591.3 370.7h21M593.9 360.7h12.4M609.8 360.7h6M619.3 360.7h3.5M83.9 495.3h31.5M86 498.8v19M96.2 504.4h19.2"/>
<path d="M98.3 507.9v9.9M49.1 521.3h59.8M141.4 537.1v15.6M90.6 544.1l15.3 4.2M109.2 549.2l2 .5M112.8 558.8l-31.5 16.5M117.7 558.3v16M119.4 555.3l-3.5 1.8M119.8 556.2h23.7M125.6 552l-3.1 1.6M141.4 556.2v8.5M98.6 572.2h15.6"/>
<path d="M117.7 572.2h8.5M124.5 564.7h19M126.2 566.8v7.5M129.7 572.2h3.5M141.4 568.2v3.5"/>
</g>
<g fill="#000" stroke="#000" stroke-width=".38">
<path d="M105.8 17.8l.6 3.5h-1.2zM105.2 31.3h1.2l-.6 3.5zM126.1 33.6l3.4 .9-.4 1zM109.3 42.5l3.5-.6v1.2zM122.8 41.9l3.5 .6-3.5 .6zM51.2 67.3l.6 3.5h-1.1zM62.7 77.6l.5 3.5h-1.1zM274.3 81.8l.6 3.5h-1.2zM654.1 80.2l.6 3.5h-1.2zM295.8 243.5l3.5-.6v1.1zM312.3 242.9l3.5 .6-3.5 .5zM595.8 248.1l3.5-.6v1.2z"/>
<path d="M612.3 247.5l3.5 .6-3.5 .6zM286.5 271.8l.6 3.5h-1.1zM644.3 270.2l.5 3.5h-1.1zM74.7 282.4l.6 3.5h-1.1zM567.3 292.2l.6 3.5h-1.2zM339.6 303.1h1.1l-.6 3.5zM340.1 312l.6 3.5h-1.1zM349.9 312l.6 3.5h-1.1zM577.3 305l.5 3.5h-1.1zM611.4 303.9l2.7-2.4 .6 1zM635.8 305l.6 3.5h-1.2zM572.9 336.7h1.2l-.6 3.5z"/>
<path d="M576.7 335.5h1.1l-.5 3.5zM623.8 335.5h1.1l-.5 3.5zM273.7 342.3h1.2l-.6 3.5zM286 342.3h1.1l-.6 3.5zM349.4 342.3h1.1l-.6 3.5zM566.7 340.7h1.2l-.6 3.5zM573.5 344.2l.6 3.5h-1.2zM598.8 353.3l3.5-.5v1.1zM612.3 352.8l3.5 .5-3.5 .6zM624.4 344.2l.5 3.5h-1.1zM635.2 340.7h1.2l-.6 3.5zM643.7 340.7h1.1l-.5 3.5z"/>
<path d="M653.5 340.7h1.2l-.6 3.5zM658.2 339l.5 3.6-1.2-.1zM295.8 362l3.5-.6v1.2zM312.3 361.4l3.5 .6-3.5 .6zM587.8 370.7l3.5-.6v1.1zM606.3 360.1l3.5 .6-3.5 .6zM612.3 370.1l3.5 .6-3.5 .5zM615.8 360.7l3.5-.6v1.2zM643.6 376.1l.8 .8-2.8 2.2zM86 495.3l.6 3.5h-1.2zM50.7 517.8h1.1l-.6 3.5zM62.1 517.8h1.1l-.5 3.5z"/>
<path d="M74.2 517.8h1.1l-.6 3.5zM85.4 517.8h1.2l-.6 3.5zM97.8 517.8h1.1l-.6 3.5zM98.3 504.4l.6 3.5h-1.1zM106 547.7l3.2 1.5-3.5-.4zM112.5 558.2l3.4-1.1-2.8 2.2zM119.4 555.3l2.9-2.2 .5 1.1zM140.8 552.7h1.2l-.6 3.5zM114.2 571.6l3.5 .6-3.5 .6zM126.2 572.2l3.5-.6v1.2zM141.4 564.7l.6 3.5h-1.2z"/>
</g>
<!-- layer: Hole Notes -->
<path d="M121.9 288.3l6.4 3.6h32.8M132.1 287.7v3.5h7v-3.5M153.1 287.7h3.5M154.8 287.7v3.5l-1.2-2.1M156 289.1l-1.2 2.1" fill="none" stroke="#000" stroke-width=".38"/>
<path d="M118.8 286.6l3.4 1.2-.6 1.1z" fill="#000" stroke="#000" stroke-width=".38"/>
<!-- layer: Leaders -->
<path d="M119.7 282.4l2.8 2.2-.9 .8zM119.4 504.4l2.5 2.5-1 .7zM119.4 504.4l2.5 2.5-.9 .7z" fill="#000" stroke="#000" stroke-width=".38"/>
<path d="M122 285l6.3 6.9h3.5M121.4 507.2l6.8 9.6h3.5M121.4 507.2l6.8 9.6h34.9M131.7 512.6v3.5h7v-3.5M152.7 512.6h3.5M154.5 512.6v3.5l-1.2-2.1M155.7 514l-1.2 2.1" fill="none" stroke="#000" stroke-width=".38"/>
<!-- layer: Detail Boundary -->
<g fill="none" stroke="#000" stroke-width=".38">
<path d="M515.4 381.8l-.5 2.3M237.9 523l.1 2.3"/>
<circle cx="233.4" cy="452.5" r="70.6"/>
<circle cx="499.6" cy="457.4" r="74.8"/>
</g>
<path d="M131.3 228.6l-5.3 3 12.3 7.1v15.4" fill="none" stroke="#000" stroke-width=".38"/>
<g font-size="7">
<text x="219.6" y="47">A-A (2:1)</text>
<text x="302.1" y="47.7">C (4:1)</text>
<text x="485.5" y="47.2">B-B (2:1)</text>
<text x="588" y="48">D (4:1)</text>
<text x="107.8" y="60.1">A</text>
<text x="382.4" y="60.1">B</text>
<text x="513.8" y="379.3">D</text>
<text x="108.1" y="533.2">A</text>
<text x="235.8" y="532.9">C</text>
<text x="382.1" y="532.3">B</text>
<text x="710" y="567.6">Rail (-Y/-X)</text>
<text x="798.5" y="569.3">6</text>
</g>
<g font-size="5">
<text x="650.6" y="472.2">注 1）指示のない公差はJIS B 0405-fとする。</text>
<text x="650.6" y="496.2">注 2）指示なき角は糸面取りのこと。</text>
<text x="650.8" y="502.7">注 3） 機械加工後、ハードアノダイズ</text>
<text x="650.6" y="509.1">処理を施行する。</text>
<text x="650.2" y="515.5">ハードアノダイズ処理は</text>
</g>
<g font-size="4.9">
<text x="104.4" y="31.4" transform="rotate(-90 104.4 31.4)">8.5</text>
<text x="134.2" y="35.5" transform="rotate(24 134.2 35.5)">3-R1</text>
<text x="112.6" y="41.1">8.5</text>
<text x="652.6" y="214.9" transform="rotate(-90 652.6 214.9)">66</text>
<text x="272.8" y="216.5" transform="rotate(-90 272.8 216.5)">66</text>
<text x="133.1" y="240" transform="rotate(90 133.1 240)">Ra 1.6</text>
<text x="304.5" y="242">5</text>
<text x="604.4" y="246.6">5</text>
<text x="131.6" y="285.2">3-Ø2.2 THRU</text>
<text x="140.8" y="291.2">Ø4.4</text>
<text x="156.9" y="291.2">2</text>
<text x="621.5" y="295.6" transform="rotate(-33 621.5 295.6)">4-R0.5</text>
<text x="49.8" y="306.7" transform="rotate(-90 49.8 306.7)">227</text>
<text x="61.2" y="306.9" transform="rotate(-90 61.2 306.9)">221.85</text>
<text x="285.1" y="313.7" transform="rotate(-90 285.1 313.7)">18.5</text>
<text x="642.8" y="313.8" transform="rotate(-90 642.8 313.8)">18.5</text>
<text x="565.8" y="321.1" transform="rotate(-90 565.8 321.1)">13</text>
<text x="338.7" y="329.7" transform="rotate(-90 338.7 329.7)">1.35</text>
<text x="575.8" y="327.6" transform="rotate(-90 575.8 327.6)">8.5</text>
<text x="622.9" y="329.4" transform="rotate(-90 622.9 329.4)">1.3</text>
<text x="634.3" y="328" transform="rotate(-90 634.3 328)">9.8</text>
<text x="348.5" y="333.7" transform="rotate(-90 348.5 333.7)">8.45</text>
<text x="572.1" y="332.4" transform="rotate(-90 572.1 332.4)">1</text>
<text x="599.5" y="351.9">4.25</text>
<text x="594.8" y="359.3">1.5</text>
<text x="304.5" y="360.5">5</text>
<text x="600.4" y="369.2">7</text>
<text x="645.1" y="373.1" transform="rotate(-55 645.1 373.1)">45°</text>
<text x="73.3" y="409.5" transform="rotate(-90 73.3 409.5)">119.43</text>
<text x="650.6" y="478.1">0.5-6 ±0.05</text>
<text x="650.6" y="483.9">6-30 ±0.1</text>
<text x="650.6" y="489.8">30-120 ±0.15</text>
<text x="84.5" y="511.2" transform="rotate(-90 84.5 511.2)">13</text>
<text x="131.6" y="510.1">Ø1.8 THRU</text>
<text x="96.9" y="517.6" transform="rotate(-90 96.9 517.6)">8.45</text>
<text x="140.4" y="516.1">Ø3.5</text>
<text x="156.6" y="516.1">1.6</text>
<text x="650.4" y="521.9">MIL-A-8625, Type 3 とし、膜厚は</text>
<text x="650.2" y="528.3">10μm以上とする。</text>
<text x="92.2" y="543" transform="rotate(15 92.2 543)">3-R1</text>
<text x="710" y="545.6">Jorge Ruben Casir Ricano 14/12/23</text>
<text x="140" y="547.8" transform="rotate(-90 140 547.8)">4.25</text>
<text x="652.7" y="552.5">All dimensions are in mm</text>
<text x="710" y="555.6">6_2U_STD</text>
<text x="652.5" y="558.4">Scale: 1:1</text>
<text x="652.4" y="564.3">Material: A6061-T6</text>
<text x="81.4" y="572.9" transform="rotate(-28 81.4 572.9)">Ø2, THRU C1</text>
<text x="99.9" y="570.8">4.25</text>
<text x="652.4" y="570.2">No of Components:1</text>
<text x="773.6" y="582.7">1</text>
<text x="820.1" y="582.7">1/1</text>
</g>
<g font-size="3.5">
<text x="39.7" y="8.9">1</text>
<text x="91" y="8.9">2</text>
<text x="142.3" y="8.8">3</text>
<text x="193.6" y="8.9">4</text>
<text x="244.9" y="8.8">5</text>
<text x="296.2" y="8.8">6</text>
<text x="347.6" y="8.8">7</text>
<text x="398.9" y="8.8">8</text>
<text x="450.2" y="8.8">9</text>
<text x="500.5" y="8.8">10</text>
<text x="551.8" y="8.9">11</text>
<text x="603.1" y="8.9">12</text>
<text x="654.5" y="8.8">13</text>
<text x="705.8" y="8.9">14</text>
<text x="757.1" y="8.8">15</text>
<text x="808.4" y="8.8">16</text>
<text x="101" y="23.7" transform="rotate(-90 101 23.7)">0</text>
<text x="104.4" y="24.7" transform="rotate(-90 104.4 24.7)">-.1</text>
<text x="16.3" y="30.7">A</text>
<text x="832.3" y="30.7">A</text>
<text x="119.3" y="41.1">-.1</text>
<text x="120.4" y="37.7">0</text>
<text x="16.3" y="79.3">B</text>
<text x="832.3" y="79.3">B</text>
<text x="16.2" y="128">C</text>
<text x="832.2" y="128">C</text>
<text x="16.2" y="176.7">D</text>
<text x="832.2" y="176.7">D</text>
<text x="16.3" y="225.4">E</text>
<text x="832.3" y="225.4">E</text>
<text x="16.4" y="274">F</text>
<text x="832.4" y="274">F</text>
<text x="46.5" y="297.5" transform="rotate(-90 46.5 297.5)">0</text>
<text x="49.8" y="298.6" transform="rotate(-90 49.8 298.6)">-.1</text>
<text x="16.1" y="322.7">G</text>
<text x="572.4" y="321" transform="rotate(-90 572.4 321)">+.1</text>
<text x="575.8" y="319.8" transform="rotate(-90 575.8 319.8)">0</text>
<text x="832.1" y="322.7">G</text>
<text x="16.2" y="371.3">H</text>
<text x="832.2" y="371.3">H</text>
<text x="17" y="420">I</text>
<text x="833" y="420">I</text>
<text x="16.6" y="468.7">J</text>
<text x="832.6" y="468.7">J</text>
<text x="16.3" y="517.3">K</text>
<text x="832.3" y="517.3">K</text>
<text x="16.5" y="566">L</text>
<text x="832.5" y="566">L</text>
<text x="39.7" y="587.8">1</text>
<text x="91" y="587.8">2</text>
<text x="142.3" y="587.8">3</text>
<text x="193.6" y="587.8">4</text>
<text x="244.9" y="587.8">5</text>
<text x="296.2" y="587.8">6</text>
<text x="347.6" y="587.8">7</text>
<text x="398.9" y="587.8">8</text>
<text x="450.2" y="587.8">9</text>
<text x="500.5" y="587.8">10</text>
<text x="551.8" y="587.8">11</text>
<text x="603.1" y="587.8">12</text>
<text x="654.5" y="587.8">13</text>
<text x="705.8" y="587.8">14</text>
<text x="757.1" y="587.8">15</text>
<text x="808.4" y="587.8">16</text>
</g>
<g font-size="2.5">
<text x="652" y="539.9">Dept.</text>
<text x="676" y="539.9">Technical reference</text>
<text x="710" y="539.9">Created by</text>
<text x="771" y="539.9">Approved by</text>
<text x="710" y="549.9">Document type</text>
<text x="771" y="549.9">Document status</text>
<text x="710" y="559.9">Title</text>
<text x="771" y="559.9">DWG No.</text>
<text x="771" y="576.9">Rev.</text>
<text x="781" y="576.9">Date of issue</text>
<text x="817" y="576.9">Sheet</text>
</g>
</svg>
